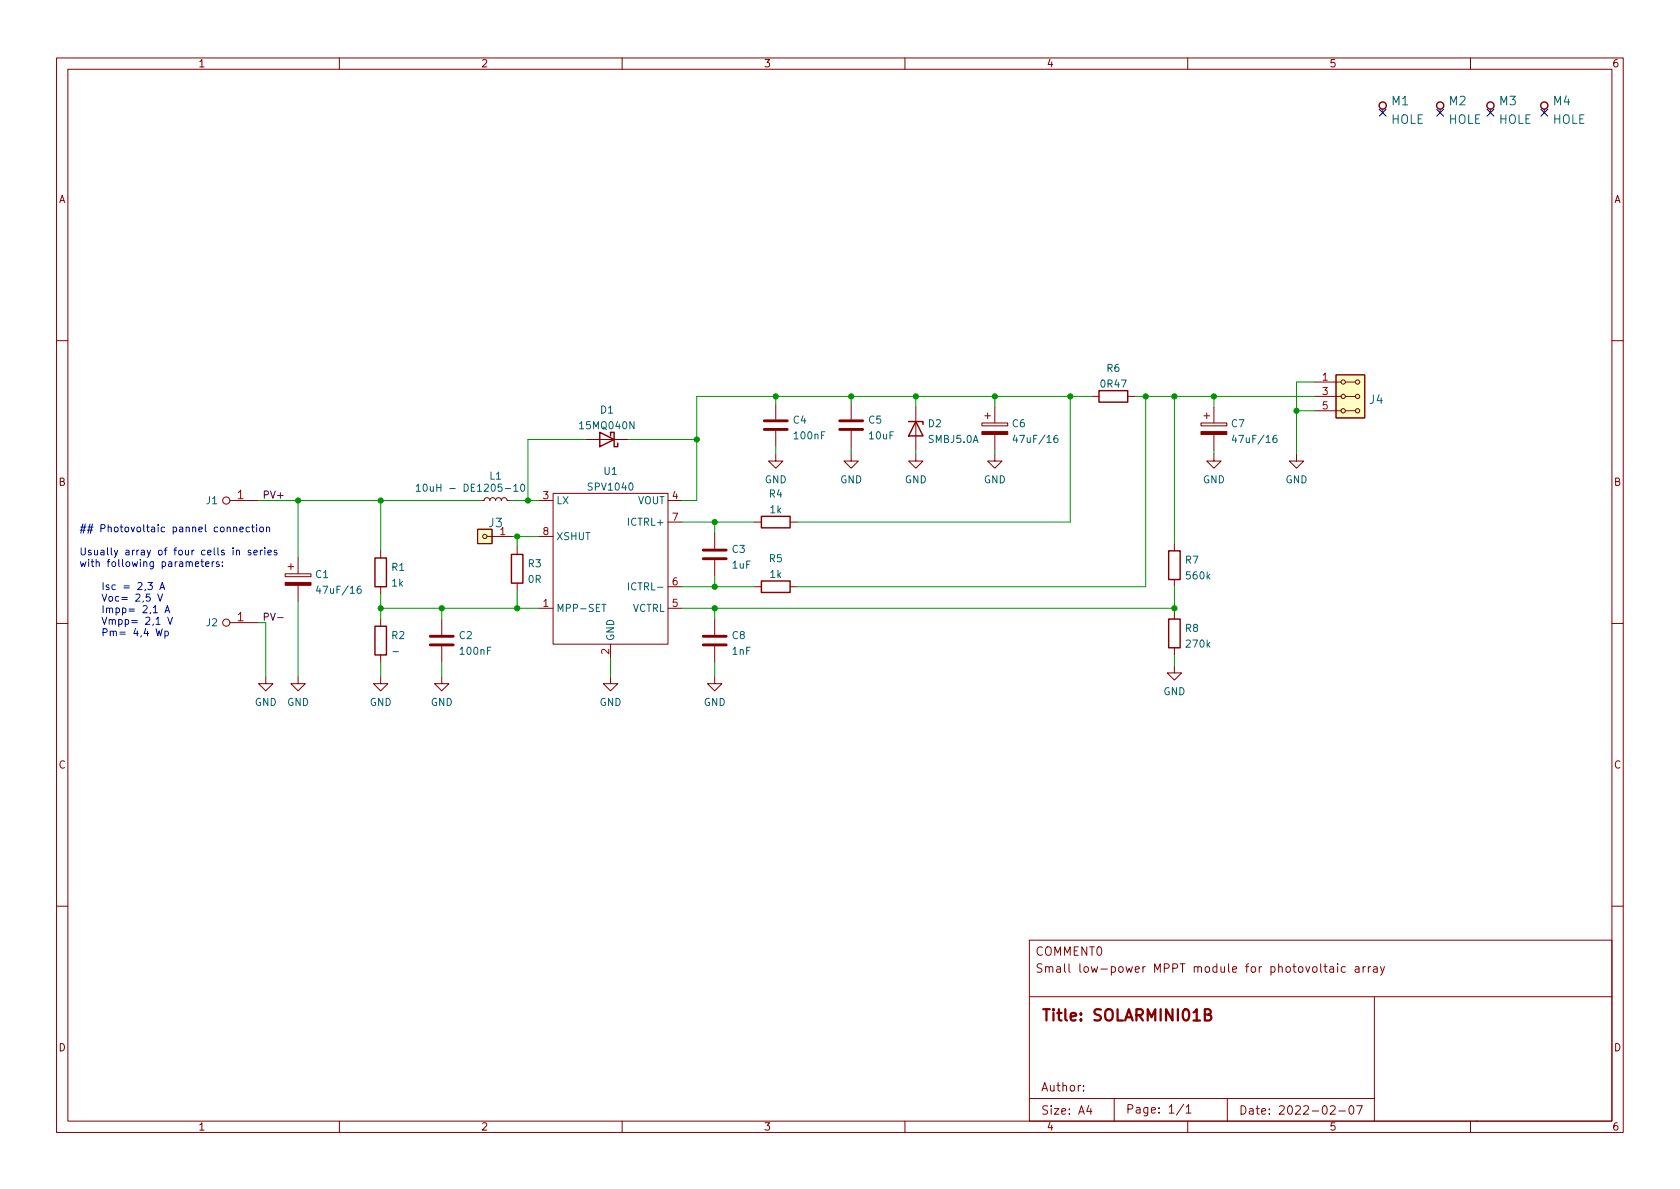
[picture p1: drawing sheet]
<svg xmlns="http://www.w3.org/2000/svg" width="297mm" height="210mm" viewBox="0 0 297 210" stroke-linecap="round" stroke-linejoin="round" font-family="sans-serif">
<g fill="none" stroke="#840000" stroke-width=".18">
<path d="M10 10.2h277v190.1h-277zM12 12.2h273v186.1h-273zM60 10.2v2M110 10.2v2M160 10.2v2M210 10.2v2M244.5 19.3v.6M254.6 19.3v.6M260 10.2v2M263.5 19.3v.6M273 19.3v.6M10 60.2h2"/>
<path d="M103.5 77.7h7.6M137.2 71.4v2.8M137.2 76.2v2.8M150.5 71.4v2.8M150.5 76.2v2.8M161.9 72v7.6M173.6 74.8h4.6v.5h-4.6zM174.1 73.5h1M174.6 73v1M175.9 72v2.8M175.9 76.8v2.8M193 70.1h1.3"/>
<path d="M199.4 70.1h1.3M212.3 74.8h4.6v.5h-4.6zM212.9 73.5h1M213.4 73v1M214.6 72v2.8M214.6 76.8v2.8M232.4 70.1h4.7M232.4 72.6h4.7M232.4 67.6h4.7M236.2 66.3h5.1v7.6h-5.1zM237.9 70.1h1.7M237.9 72.6h1.7"/>
<path d="M237.9 67.6h1.7M285 60.2h2M40.6 88.5h5.1M51.4 99.7v1M52.7 98.7v2.8M67.3 97.4v1.3M84.5 93.6h2.5v2.5h-2.5zM85.1 88.5h.5l.1-.3 .4-.2 .4 .2 .1 .3 .1-.3 .3-.2 .4 .1 .2 .4 .2-.4 .5-.1 .2 .2 .1 .3 .2-.3 .4-.2 .3 .2 .2 .3h.5M86.1 94.9h4.7M91.4 96.8v1.2M95.2 88.5h2.6M95.2 94.9h2.6"/>
<path d="M97.8 87.2h20.3v26.7h-20.3zM118.1 88.5h2.5M118.1 92.3h2.5M126.4 94.2v2.8M126.4 99.1v2.7M133.3 92.3h1.3M137.2 80.3v1.2h1.2l-1.2 1.3-1.3-1.3h1.3M139.7 92.3h1.3M150.5 80.3v1.2h1.3l-1.3 1.3-1.3-1.3h1.3M161.9 80.3v1.2h1.3l-1.3 1.3-1.2-1.3h1.2M175.9 80.3v1.2h1.3l-1.3 1.3-1.3-1.3h1.3M207.6 96.1v1.3"/>
<path d="M214.6 80.3v1.2h1.3l-1.3 1.3-1.2-1.3h1.2M229.2 80.3v1.2h1.3l-1.3 1.3-1.2-1.3h1.2M10 110.2h2M40.6 110.1h5.1M47 119.6v1.3h1.3l-1.3 1.3-1.3-1.3h1.3M50.4 101.5h4.6v.5h-4.6zM50.9 100.2h1M52.7 119.6v1.3h1.3l-1.3 1.3-1.3-1.3h1.3M52.7 103.5v2.8M67.3 119.6v1.3h1.3l-1.3 1.3-1.3-1.3h1.3M67.3 103.8v1.2M67.3 109.5v1.2"/>
<path d="M67.3 115.8v1.3M78.1 119.6v1.3h1.3l-1.3 1.3-1.3-1.3h1.3M78.1 109.5v2.8M78.1 114.3v2.8M91.4 103.1v1.3M95.2 107.6h2.6M107.9 119.6v1.3h1.3l-1.3 1.3-1.2-1.3h1.2M107.9 113.9v2.6M118.1 103.8h2.5M118.1 107.6h2.5M126.4 119.6v1.3h1.2l-1.2 1.3-1.3-1.3h1.3M126.4 109.5v2.8"/>
<path d="M126.4 114.3v2.8M133.3 103.8h1.3M139.7 103.8h1.3M207.6 117.7v1.3h1.3l-1.3 1.3-1.2-1.3h1.2M207.6 102.5v1.3M207.6 108.2v1.3M207.6 114.5v1.3M285 110.2h2M10 160.2h2M182 166.3h103v32h-103zM182 176.3h103M233.5 170.4v1.3l.2 .2"/>
<path d="M234.1 170.9h.5M234.3 170.4v1.3l.3 .2M235.1 171h.6l.1 .9M235.8 171.3l-.5 .1a.29 .29 0 0 0-.2 .2 .29 .29 0 0 0 .2 .3h.5M236.5 170.4v.2M236.5 170.9v1M237.9 171l-.5-.1-.3 .3v.4l.2 .3h.6M239.6 171h.6l.1 .9M240.3 171.3l-.5 .1a.29 .29 0 0 0-.2 .2 .29 .29 0 0 0 .2 .3h.5M241 170.9v1M241.4 170.9l-.3 .1-.1 .2M241.9 170.9v1"/>
<path d="M242.4 170.9l-.3 .1-.2 .2M242.9 171h.5l.1 .9M243 176.3v22M243.5 171.3l-.5 .1a.29 .29 0 0 0-.2 .2 .29 .29 0 0 0 .2 .3h.5M244.1 170.9l.3 1M244.8 170.9l-.5 1.4-.2 .1M285 160.2h2M60 198.3v2M110 198.3v2M160 198.3v2M182 194.3h61M191.6 192.8v.1"/>
<path d="M191.6 192v.1M192.5 195.5l-.4 1h1M192.9 196v1M197 194.3v4M209.3 195.3l-1.3 1.9M209.7 195.8l.4-.5v1.5M209.7 196.8h.9M210 198.3v2M217 194.3v4M235.2 195.7l.6-.2 .2 .2 .1 .3-1 1h1M236.7 196.5h1.2M238.7 195.6l.2-.1a.81 .81 0 0 1 .5 .7 .81 .81 0 0 1-.3 .8h-.1a.81 .81 0 0 1-.6-.6 .81 .81 0 0 1 .3-.8z"/>
<path d="M239.9 195.5h1l-.7 1.5M260 198.3v2M261 198.3h.1"/>
<circle cx="237.5" cy="67.6" r=".38"/>
<circle cx="237.5" cy="72.6" r=".38"/>
<circle cx="237.5" cy="70.1" r=".38"/>
<circle cx="240" cy="67.6" r=".38"/>
<circle cx="240" cy="72.6" r=".38"/>
<circle cx="240" cy="70.1" r=".38"/>
<circle cx="40" cy="88.5" r=".63"/>
<circle cx="85.7" cy="94.9" r=".38"/>
<circle cx="40" cy="110.1" r=".63"/>
</g>
<path d="M213 179.4h.7a.49 .49 0 0 0 .4-.5 .49 .49 0 0 0-.4-.4h-.7v2h.8a.53 .53 0 0 0 .4-.6 .53 .53 0 0 0-.5-.5" fill="none" stroke="#840000" stroke-width=".4"/>
<g fill="none" stroke="#006464" stroke-width=".18">
<path d="M179.4 76.9l-.3 .9h.8M186.9 77h-.3a.86 .86 0 0 0 0 1.3l.4-.2 .1-.4-.3-.2h-.2l-.3 .2M218.2 76.9l-.3 .9h.8M225.7 77h-.4a.86 .86 0 0 0 0 1.3l.4-.2 .1-.4-.2-.2h-.3l-.2 .2M73.6 86l.4-.4v1.3M73.6 86.9h.7M74.9 85.7l.2-.1a.68 .68 0 0 1 .5 .6 .68 .68 0 0 1-.5 .7l-.2-.1-.1-.4zM90.8 86l.4-.4v1.3M90.8 86.9h.8M92.2 85.7l.1-.1a.68 .68 0 0 1 .5 .6 .68 .68 0 0 1-.5 .7l-.1-.1-.2-.4zM56.2 103.6l-.3 .9h.8M63.7 103.7h-.3a.86 .86 0 0 0 0 1.2l.4-.1 .1-.4-.3-.3h-.2l-.3 .3"/>
<path d="M106.4 106.9h.7M106.8 106.9v1.2M111.1 103.1v1.2"/>
</g>
<g fill="none" stroke="#840000" stroke-width=".25">
<path d="M106 76.4l2.6 1.3-2.6 1.3zM107.9 77.1v-.7h.7v2.6h.6v-.6M160.7 74.5h2.5v.6M161.9 74.5l1.3 2.6h-2.5zM194.3 69.1h5.1v2h-5.1zM66.3 98.7h2v5.1h-2zM90.4 98h2.1v5.1h-2.1zM134.6 91.3h5.1v2h-5.1zM206.6 97.4h2.1v5.1h-2.1zM66.3 110.7h2v5.1h-2zM134.6 102.7h5.1v2.1h-5.1zM206.6 109.5h2.1v5h-2.1z"/>
<circle cx="244.5" cy="18.7" r=".63"/>
<circle cx="254.6" cy="18.7" r=".63"/>
<circle cx="263.5" cy="18.7" r=".63"/>
<circle cx="273" cy="18.7" r=".63"/>
</g>
<g fill="#840000" stroke="#840000" stroke-width=".18">
<path d="M50.4 103h4.6v.5h-4.6z"/>
<path d="M212.3 76.3h4.6v.5h-4.6z"/>
<path d="M173.6 76.3h4.6v.5h-4.6z"/>
</g>
<path d="M135.1 75.9h4.1M135.1 74.4h4.1M148.5 75.9h4M148.5 74.4h4M124.3 98.8h4.1M124.3 97.3h4.1M76.1 114h4M76.1 112.5h4M124.3 114h4.1M124.3 112.5h4.1" fill="none" stroke="#840000" stroke-width=".51"/>
<g fill="#ffffc2" stroke="#ffffc2" stroke-width=".18">
<path d="M236.2 66.3h5.1v7.6h-5.1z"/>
<path d="M84.5 93.6h2.5v2.5h-2.5z"/>
</g>
<path d="M49.1 109.2h1" fill="none" stroke="#0f0f0f" stroke-width=".18"/>
<g fill="none" stroke="#0000c2" stroke-width=".18">
<path d="M34.5 99.8l.7-.2-.1-.2-.4-.1-.2 .2 .1 .6h.5M35.5 99.3h.5M35.7 98.9v1.1l.3 .2M36.4 99.8l.6-.2-.1-.2-.4-.1-.1 .2v.6h.5M37.5 99.3v.9M37.9 99.3l-.4 .3M38.7 99.4l-.3-.1-.2 .2 .1 .2 .4 .1v.3h-.5M39.3 99.4v.1M41.3 93.3l.2-.1 .3 .1 .1 .7M41.8 97.4l.2-.1 .3 .1v.7M41.8 97.3v.8M42.4 93.6l.6-.1v-.2l-.4-.1-.2 .2 .1 .6h.5"/>
<path d="M44.1 93.3l-.4-.1-.2 .2 .1 .6h.5M44.3 97.4l-.3-.1-.1 .2v.2l.4 .1v.3h-.4M44.5 93.2h.4M44.6 92.8v1.1l.3 .1M44.9 97.7l.6-.1-.1-.2-.3-.1-.2 .2v.6h.5M45.4 92.8v.1M45.4 93.2v.8M46 93.3l.3-.1 .3 .2v.4l-.3 .2h-.3l-.1-.2zM46 97.3v.8M46.4 97.3l-.4 .2M46.8 96.9v.1M46.8 97.3v.8"/>
<path d="M47.1 93.3l.2-.1 .3 .1 .1 .7M47.1 93.2v.8M47.4 97.7l.6-.1-.1-.2-.3-.1-.2 .2v.6h.5M48.9 97.4l-.3-.1-.1 .2v.2l.4 .1v.3h-.4M24.4 103.1l.5-.1 .2 .4-.8 .9h.8M25.4 106.3l-.2 .2M25.7 104.2l-.1 .3M26.1 103h.8l-.4 .5 .4 .1v.5l-.2 .2-.6-.2M26.5 105h-.6l-.1 .6 .2-.1 .4 .1 .2 .2-.1 .4-.2 .1-.5-.1M26.6 108.3l-.1 .2M27.1 107.5l.4-.4v1.3M27.1 110.3l-.1 .3"/>
<path d="M27.1 108.4h.7M27.6 109.5l.4-.4v1.3M27.6 111.2l.3 1.2 .2-.9 .3 .9 .3-1.2M27.6 110.4h.7M27.9 105l.4 1.3 .4-1.3M28.3 104.3l.4-1.3 .4 1.3M28.4 103.9h.6M29.2 108.4l.4-1.3 .4 1.3M29.2 111.7l.3-.1 .3 .2-.2 .6h-.4M29.2 111.6v1.3M29.3 108h.6M29.6 109.1l.5 1.3 .4-1.3"/>
<path d="M39.3 100.1v.1"/>
</g>
<g fill="none" stroke="#009600" stroke-width=".18">
<path d="M103.5 77.7h-10.2v10.8M111.1 77.7h12.1M137.2 70.1v1.3M137.2 79v1.3M150.5 70.1v1.3M150.5 79v1.3M161.9 70.1v1.9M161.9 79.6v.7M175.9 70.1v1.9M175.9 79.6v.7M189.2 70.1v22.2h-48.2M193 70.1h-69.8v18.4h-2.6"/>
<path d="M200.7 70.1h31.7M202.6 70.1v33.7h-61.6M207.6 70.1v26M214.6 70.1v1.9M214.6 79.6v.7M229.2 72.6h3.2M232.4 67.6h-3.2v12.7M45.7 88.5h39.4M52.7 88.5v10.2M67.3 88.5v8.9M90.2 88.5h5M90.8 94.9h4.4"/>
<path d="M91.4 94.9v1.9M120.6 92.3h12.7M126.4 92.3v1.9M45.7 110.1h1.3v9.5M52.7 106.3v13.3M67.3 107.6h27.9M67.3 105v4.5M67.3 117.1v2.5M78.1 107.6v1.9M78.1 117.1v2.5M91.4 104.4v3.2M107.9 116.5v3.1"/>
<path d="M120.6 107.6h87M120.6 103.8h12.7M126.4 101.8v2M126.4 107.6v1.9M126.4 117.1v2.5M207.6 103.8v4.4M207.6 115.8v1.9"/>
</g>
<path d="M243.9 19.3l1.2 1.2M245.1 19.3l-1.2 1.2M254 19.3l1.2 1.2M255.2 19.3l-1.2 1.2M262.9 19.3l1.2 1.2M264.1 19.3l-1.2 1.2M272.4 19.3l1.3 1.2M273.7 19.3l-1.3 1.2" fill="none" stroke="#000084" stroke-width=".18"/>
<g fill="#009600" stroke="#009600" stroke-width=".18">
<circle cx="150.5" cy="70.1" r=".46"/>
<circle cx="161.9" cy="70.1" r=".46"/>
<circle cx="202.6" cy="70.1" r=".46"/>
<circle cx="207.6" cy="70.1" r=".46"/>
<circle cx="175.9" cy="70.1" r=".46"/>
<circle cx="189.2" cy="70.1" r=".46"/>
<circle cx="137.2" cy="70.1" r=".46"/>
<circle cx="126.4" cy="92.3" r=".46"/>
<circle cx="91.4" cy="107.6" r=".46"/>
<circle cx="126.4" cy="107.6" r=".46"/>
<circle cx="123.2" cy="77.7" r=".46"/>
<circle cx="126.4" cy="103.8" r=".46"/>
<circle cx="93.3" cy="88.5" r=".46"/>
<circle cx="229.2" cy="72.6" r=".46"/>
<circle cx="207.6" cy="107.6" r=".46"/>
<circle cx="214.6" cy="70.1" r=".46"/>
<circle cx="78.1" cy="107.6" r=".46"/>
<circle cx="67.3" cy="107.6" r=".46"/>
<circle cx="67.3" cy="88.5" r=".46"/>
<circle cx="91.4" cy="94.9" r=".46"/>
<circle cx="52.7" cy="88.5" r=".46"/>
</g>
<text font-size="2.8" fill="#840000" x="184" y="180.6">Title: SOLARMINI01B</text>
<g font-size="2.1" fill="#006464">
<text x="245.9" y="21.9">HOLE</text>
<text x="246.1" y="18.6">M1</text>
<text x="256.1" y="21.9">HOLE</text>
<text x="256.3" y="18.6">M2</text>
<text x="265" y="21.9">HOLE</text>
<text x="265.1" y="18.6">M3</text>
<text x="274.5" y="21.9">HOLE</text>
<text x="274.7" y="18.6">M4</text>
<text x="242.2" y="71.4">J4</text>
<text x="86.4" y="93.2">J3</text>
</g>
<g font-size="2.1" fill="#a90000">
<text x="42" y="88.3">1</text>
<text x="42" y="109.8">1</text>
</g>
<g font-size="2.1" fill="#840000">
<text x="183" y="169">COMMENT0</text>
<text x="183" y="172">Small low-power MPPT module for photovoltaic array</text>
<text x="184" y="193">Author:</text>
<text x="184" y="197.1">Size: A4</text>
<text x="199" y="196.9">Page: 1/1</text>
<text x="219" y="197.1">Date: 2022-02-07</text>
</g>
<g font-size="1.8" fill="#840000">
<text x="35" y="11.9">1</text>
<text x="85" y="11.9">2</text>
<text x="135" y="11.9">3</text>
<text x="185" y="11.9">4</text>
<text x="235" y="11.9">5</text>
<text x="285" y="11.9">6</text>
<text x="10.3" y="35.9">A</text>
<text x="285.3" y="35.9">A</text>
<text x="10.3" y="85.9">B</text>
<text x="285.3" y="85.9">B</text>
<text x="10.3" y="135.9">C</text>
<text x="285.3" y="135.9">C</text>
<text x="10.3" y="185.9">D</text>
<text x="285.3" y="185.9">D</text>
<text x="35" y="199.9">1</text>
<text x="85" y="199.9">2</text>
<text x="135" y="199.9">3</text>
<text x="185" y="199.9">4</text>
<text x="235" y="199.9">5</text>
<text x="285" y="199.9">6</text>
</g>
<g font-size="1.8" fill="#006464">
<text x="195.7" y="65.8">R6</text>
<text x="194.7" y="68.5">0R47</text>
<text x="102.8" y="75.9">15MQ040N</text>
<text x="106.2" y="73.1">D1</text>
<text x="140.3" y="74.9">C4</text>
<text x="140.5" y="77.7">100nF</text>
<text x="153.6" y="74.9">C5</text>
<text x="153.8" y="77.7">10uF</text>
<text x="164.1" y="75.5">D2</text>
<text x="179" y="75.5">C6</text>
<text x="217.7" y="75.5">C7</text>
<text x="106.8" y="84">U1</text>
<text x="164.2" y="78.3">SMBJ5.0A</text>
<text x="179.8" y="78.3">47uF/16</text>
<text x="218.5" y="78.3">47uF/16</text>
<text x="36.5" y="89.1">J1</text>
<text x="75.8" y="86.9">10uH - DE1205-10</text>
<text x="86.6" y="84.8">L1</text>
<text x="98.3" y="89.1">LX</text>
<text x="104.2" y="86.7">SPV1040</text>
<text x="112.7" y="89.1">VOUT</text>
<text x="135.2" y="85.5">GND</text>
<text x="136" y="88">R4</text>
<text x="148.5" y="85.5">GND</text>
<text x="160" y="85.5">GND</text>
<text x="173.9" y="85.5">GND</text>
<text x="212.7" y="85.5">GND</text>
<text x="227.3" y="85.5">GND</text>
<text x="98.3" y="95.5">XSHUT</text>
<text x="111.4" y="93">ICTRL+</text>
<text x="136.2" y="90.8">1k</text>
<text x="69.3" y="100.9">R1</text>
<text x="93.4" y="100.3">R3</text>
<text x="129.5" y="97.8">C3</text>
<text x="129.5" y="100.5">1uF</text>
<text x="136" y="99.4">R5</text>
<text x="209.6" y="99.7">R7</text>
<text x="55.8" y="102.2">C1</text>
<text x="56.6" y="105">47uF/16</text>
<text x="69.3" y="103.7">1k</text>
<text x="93.4" y="103.1">0R</text>
<text x="111.8" y="104.4">ICTRL-</text>
<text x="136.2" y="102.2">1k</text>
<text x="209.9" y="102.4">560k</text>
<text x="36.5" y="110.7">J2</text>
<text x="69.3" y="113">R2</text>
<text x="81.2" y="113">C2</text>
<text x="98.3" y="108.2">MPP-SET</text>
<text x="108.6" y="113.4" transform="rotate(-90 108.6 113.4)">GND</text>
<text x="111.7" y="108.2">VCTRL</text>
<text x="129.5" y="113">C8</text>
<text x="209.6" y="111.7">R8</text>
<text x="69.7" y="115.8">-</text>
<text x="81.5" y="115.8">100nF</text>
<text x="129.5" y="115.8">1nF</text>
<text x="209.9" y="114.5">270k</text>
<text x="45" y="124.8">GND</text>
<text x="50.7" y="124.8">GND</text>
<text x="65.3" y="124.8">GND</text>
<text x="76.1" y="124.8">GND</text>
<text x="106" y="124.8">GND</text>
<text x="124.4" y="124.8">GND</text>
<text x="205.7" y="122.9">GND</text>
</g>
<g font-size="1.8" fill="#a90000">
<text x="233.8" y="67.3">1</text>
<text x="233.8" y="69.8">3</text>
<text x="233.8" y="72.4">5</text>
<text x="96" y="88.3">3</text>
<text x="118.9" y="88.3">4</text>
<text x="88.4" y="94.6">1</text>
<text x="96" y="94.6">8</text>
<text x="118.9" y="92.1">7</text>
<text x="96" y="107.3">1</text>
<text x="118.9" y="107.3">5</text>
<text x="118.9" y="103.5">6</text>
<text x="107.7" y="115.7" transform="rotate(-90 107.7 115.7)">2</text>
</g>
<g font-size="1.8" fill="#0f0f0f">
<text x="46.4" y="88.2">PV+</text>
<text x="46.4" y="109.8">PV-</text>
</g>
<g font-size="1.8" fill="#0000c2">
<text x="14" y="94.1">## Photovoltaic pannel connection</text>
<text x="14" y="98.2">Usually array of four cells in series</text>
<text x="14" y="100.2">with following parameters:</text>
<text x="15.9" y="104.3">Isc = 2,3 A</text>
<text x="15.9" y="106.4">Voc= 2,5 V</text>
<text x="15.9" y="108.4">Impp= 2,1 A</text>
<text x="15.9" y="110.5">Vmpp= 2,1 V</text>
<text x="15.9" y="112.5">Pm= 4,4 Wp</text>
</g>
</svg>
